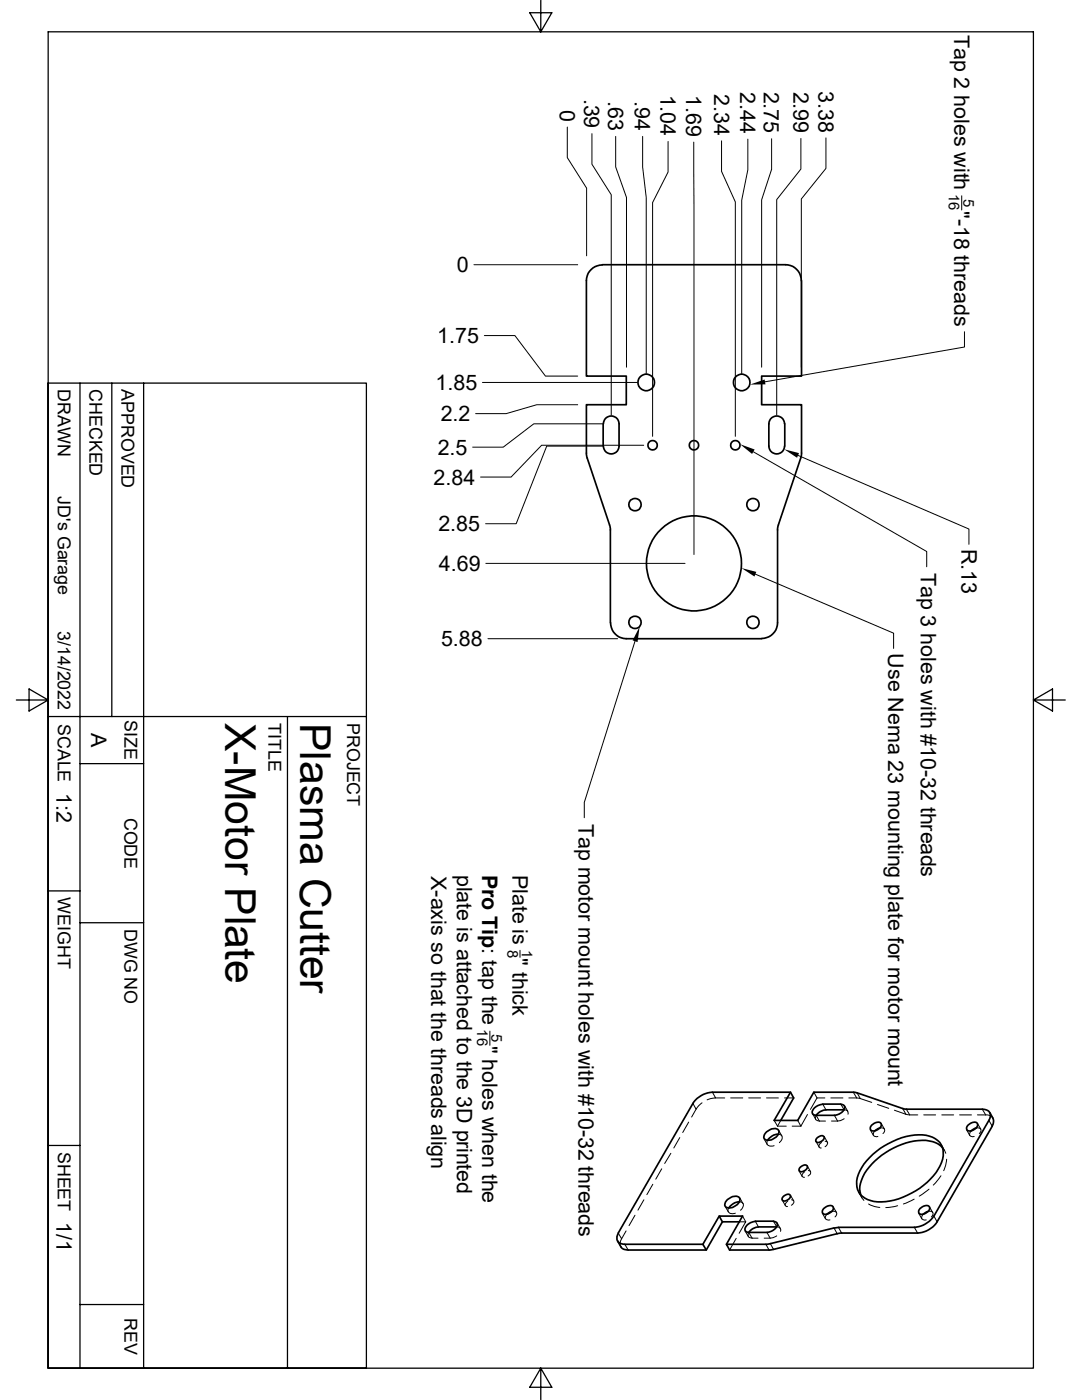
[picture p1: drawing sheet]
<svg xmlns="http://www.w3.org/2000/svg" width="216mm" height="279mm" viewBox="0 0 216 279" stroke-linecap="round" stroke-linejoin="round" font-family="sans-serif">
<g fill="none" stroke="#000" stroke-width=".34">
<path d="M120.2 52.8h36.6a3.2 3.2 0 0 1 3.1 3.2M120.2 52.9a3.2 3.2 0 0 0-3.2 3.1v19.1h8v5.7h-8l.1 10.4 4.7 14.3v18.8a3.2 3.2 0 0 0 3.2 3.2h27M159.9 56v19.1h-7.9v5.7h7.9v9.9l-.1 .7M120.7 83.6a1.57 1.57 0 0 1 1.8-.5 1.57 1.57 0 0 1 1 1.5v4.4a1.57 1.57 0 0 1-1.5 1.6 1.57 1.57 0 0 1-1.6-1.6v-4.4zM156.5 84.6a1.57 1.57 0 0 0-1.5-1.6 1.57 1.57 0 0 0-1.6 1.6v4.4a1.57 1.57 0 0 0 1.6 1.6 1.57 1.57 0 0 0 1.5-1.6M156.6 84.6v4.4M159.8 91.4l-4.6 14.1v18.8a3.2 3.2 0 0 1-3.2 3.1M157.7 218l-3.2 5.6h4.7l3.2-5.6h7.9M170.3 218l.7 .1 9.7 3.3h15.3M145.2 239.4a1.79 1.79 0 0 1 2.4-.3l.1 .2a2.2 2.2 0 0 1-2.8 1.6 1.04 1.04 0 0 1 .3-1.5zM147.6 239.9a2.62 2.62 0 0 0-2.2 1.2M153 225.9a1.79 1.79 0 0 1 2.4-.3v.2a2.2 2.2 0 0 1-2.7 1.6 1.04 1.04 0 0 1 .3-1.5z"/>
<path d="M155.3 226.4a2.62 2.62 0 0 0-2.1 1.2M155.8 223.6l2.6-4.5-.7-1.1h-15.5a5 5 0 0 0-3.9 2.2l-14.9 25.9M156.4 238.7l.5-.3a.52 .52 0 0 1 .8 .2 .52 .52 0 0 1-.3 .7l-.5 .3a.52 .52 0 0 1-.8-.1 .52 .52 0 0 1 .3-.8zM159.8 232.9l.5-.3a.52 .52 0 0 1 .8 .1 .52 .52 0 0 1-.3 .8l-.5 .3a.52 .52 0 0 1-.8-.2 .52 .52 0 0 1 .3-.7zM163.1 227l.5-.3a.52 .52 0 0 1 .8 .2 .52 .52 0 0 1-.3 .7l-.5 .3a.52 .52 0 0 1-.8-.1 .52 .52 0 0 1 .3-.8zM164.2 220.3h3.6M167.8 220.4a.73 .73 0 0 1 .8 .5 .73 .73 0 0 1-.4 .8l-.8 .6-.6 .2-3.9 .1a.73 .73 0 0 1-.8-.5 .73 .73 0 0 1 .3-.9l.8-.6 .9-.2M168.4 221.5h-3.6a2.48 2.48 0 0 0-1.9 1.1M173.5 231a14.3 14.3 0 0 1 11.3-4.4 3.7 3.7 0 0 1 3.1 5.4 13.8 13.8 0 0 1-8.6 7.3 8.7 8.7 0 0 1-6.7-.2 3.9 3.9 0 0 1-1-5.4l.8-1.4zM173.9 224.6a1.35 1.35 0 0 1 1.9-.4 1.47 1.47 0 0 1-2 1.4l-.1-.6zM175.6 225.1l-1 .6M188 229a5.5 5.5 0 0 0-4.7-1.4 14.8 14.8 0 0 0-11.1 7.3l-.3 .6a4.1 4.1 0 0 0-.2 2.9"/>
<path d="M193.1 224.6a1.35 1.35 0 0 1 1.9-.4 1.47 1.47 0 0 1-2 1.4l-.1-.6zM194.8 225.1l-1 .6M196 221.4a1.36 1.36 0 0 1 1.5 .6 1.36 1.36 0 0 1-.2 1.6l-10.9 19.1M197.5 222l.6 1.1M198 224.7l-11 19.1a5 5 0 0 1-3.9 2.3h-15.4l-14 3.4h-8.1l-.7-1.2h8.1l13.4-3.2M198.1 223.2l.1 .7-.2 .8M123.2 247.6l.8 1.4 .4 .3 .9 .2M123.4 246.1a1.36 1.36 0 0 0-.2 1.6 1.36 1.36 0 0 0 1.5 .6h15.6M143.5 242.7l-3.2 5.6 .6 1.2M144.1 243.8l-.6-1.1h4.7l-3.3 5.6M147.5 243.8h-3.4l-3.2 5.7h-15.6M154.3 243.8a.73 .73 0 0 1 .8 .4 .73 .73 0 0 1-.3 .9l-.8 .6-.7 .2-3.9 .1"/>
<path d="M154.3 243.7l-3.6 .1a1.96 1.96 0 0 0-2 1.7l.1 .2a.59 .59 0 0 0 1-.2l.4-.3 1.1-.3h3.7M164.3 241.2a1.35 1.35 0 0 1 1.9-.3 1.47 1.47 0 0 1-1.9 1.3l-.2-.5zM166 241.8l-1 .5M167.3 245l-.9 .1M167.3 244.9h15.2M183.6 241.2a1.35 1.35 0 0 1 1.9-.3 1.47 1.47 0 0 1-2 1.3l-.2-.5zM185.2 241.8l-1 .5M186.3 242.7a5 5 0 0 1-3.9 2.2"/>
<circle cx="128.9" cy="76.3" r="1.64"/>
<circle cx="148" cy="76.3" r="1.64"/>
<circle cx="130.2" cy="88.9" r=".94"/>
<circle cx="138.5" cy="88.9" r=".94"/>
<circle cx="146.7" cy="88.9" r=".94"/>
<circle cx="126.7" cy="100.7" r="1.23"/>
<circle cx="138.5" cy="112.4" r="9.5"/>
<circle cx="150.2" cy="100.7" r="1.23"/>
<circle cx="126.7" cy="124.2" r="1.23"/>
<circle cx="150.2" cy="124.2" r="1.23"/>
</g>
<g fill="none" stroke="#000" stroke-width=".2">
<path d="M113.2 25.4v6.1l3.9 6v13.6M118.1 26.7v6.1l3.9 6.1v43.9M122.9 27.2v6.1l2.1 6.1v33.9M128.2 27.2v6.1l.7 6.1v35.1M133.3 28.2v6.1l-3.1 6.1v46.7M138.4 28.4l.1 82.3M144 28.1v6.1l2.7 6.1v46.8M149.2 27.8v6.1l-1.2 6.1v34.5M154 27.7v6.1l-2 6.1v33.4M159.8 27.6v6.1l-4.8 6.1v43M164.8 27.5v6.1l-4.9 6.1v33.6M191.9 39.1v2.8"/>
<path d="M94.6 52.8h20.7M96.3 76.3h30.9M96.6 67h6.1l6.1 8.1h6.5M192.4 66.2v3.1l-39.7 6.9M115.3 80.8h-8.2l-6.1 1.7h-6.1M120.2 84.6h-13.7l-6.1 4.6h-6.1M120.2 89h-11.1l-6.1 15.5h-6.1M128.4 88.9h-20.3l-6.1 6.3h-6.1M150.3 90.2l34.6 19.9v3M159.3 90.9l34 14.7v3M96.9 112.4h39.8M150.7 114.6l27.6 11.8v3"/>
<path d="M97.4 127.5h25.8M126.7 128l-10.1 32.1v3.1M103.8 189.7v1.4M97.7 205.8v2.8M142.2 218l.6 1.1-1.7 .4M142.8 219.1h1.8M145.8 219.1h2.4M149.4 219.1h2.4M153 219.1h2.3M156.5 219.1h1.9M162.4 218l.6 1.1M163 219.1h1.6"/>
<path d="M163 219.1l-1.3 2.3M165.8 219.1h2.4M169.4 219.1h1.5M170.3 218l.6 1.1M170.9 219.1l.8 .1M171 218.1l.7 1.1M171.7 219.2l2.2 .8M128.5 239.4l-1.2 2.1M130.3 236.3l-1.2 2.1M132 233.3l-1.1 2M133.9 230.2l-1.3 2M135.6 227l-1.1 2.1"/>
<path d="M137.4 223.9l-1.2 2.1M138.9 221.4l-.9 1.5M140.1 220.1l-1.2 1.3-.6-1.2M147.6 239.8a.72 .72 0 0 1 .7 .4 .72 .72 0 0 1-.1 .8l-.5 .5M147.6 239.1l.7 1.1M152.4 227.2l.7 1.2M153.1 227.6a.79 .79 0 0 0 .1 1 .79 .79 0 0 0 1 .1l.3-.1M154.5 223.6l.7 1.1M155.2 224.7h1.7M155.3 226.4a.77 .77 0 0 1 .8 .5 .77 .77 0 0 1-.4 .9l-.2 .2M155.4 225.6l.6 1.1M155.8 223.6l-.6 1.1"/>
<path d="M156.1 239.5l.6 1.1M157.2 239.7h-.1a.62 .62 0 0 0-.3 1l.3 .1M157.7 238.5l.7 1.1M157.9 239.4a.51 .51 0 0 1 .6 .5 .51 .51 0 0 1-.5 .6h-.1M158.1 224.7h1.7M159.2 223.6l.6 1.1M159.4 233.6l.7 1.2M160.6 233.8a.57 .57 0 0 0-.5 .5 .57 .57 0 0 0 .3 .6h.1M161.1 232.7l.6 1.1M161.1 222.4l-1.3 2.3M161.3 233.6a.51 .51 0 0 1 .5 .5 .51 .51 0 0 1-.4 .5l-.2 .1M162.1 222.2l.7 1.2"/>
<path d="M162.8 227.8l.6 1.1M162.9 222.6l.6 1.1a.69 .69 0 0 1-.7-.3 .69 .69 0 0 1 .1-.8zM163.5 223.7h1.2M163.9 228a.57 .57 0 0 0-.5 .5 .57 .57 0 0 0 .4 .6h.1M164.2 220.3l.6 1.2M164.5 226.8l.6 1.2M164.6 227.8a.47 .47 0 0 1 .6 .3 .47 .47 0 0 1-.3 .5l-.3 .3M165.9 223.7h1.2M166.5 222.6l.6 1.1M167.8 220.3l.6 1.2 .8 .3v.6M168.4 223.3l-.7 .3-.6 .1M168.5 220.7l.7 1.1"/>
<path d="M171.3 237.9l.7 1.1M171.7 238.4l.7 1.2M173.7 225.5l.6 1.1M174.6 225.7a.64 .64 0 0 0-.3 .9 .64 .64 0 0 0 .9 .2M175.1 220.4l2.2 .8M175.6 225.1a.64 .64 0 0 1 .9 .2 .64 .64 0 0 1-.3 .9M175.8 224.2l.7 1.1M178.5 221.6l2.3 .8M180.1 221.2l.7 1.2M180.8 222.4l.7 .1M180.8 221.4l.7 1.1M181.5 222.5h1.6"/>
<path d="M182.4 239.3l-2.1 1M184.3 222.5h2.4M185.4 237.3l-2 1.4M187.7 234.7l-1.5 1.8M187.8 228.4l.6 1.1M187.9 222.5h2.4M188 229l.7 1.2M188.9 231.4l-.2 1.2-.4 1M191.5 222.5h2.3M192.9 225.5l.6 1.1M193.8 225.7a.64 .64 0 0 0-.3 .9 .64 .64 0 0 0 .9 .2M194.8 225.1a.64 .64 0 0 1 .9 .2 .64 .64 0 0 1-.3 .9"/>
<path d="M195 222.5h1.7M195 224.2l.7 1.1M196 221.4l.7 1.1M196.7 222.5l1 .2 .4 .4M197.3 223.6l.7 1.1M124 247.2a1.61 1.61 0 0 0-.1 1.6M124.7 248.3l.6 1.2M124.9 245.7l-.9 1.5-.6-1.1M126.7 242.5l-1.2 2.1M144.7 240.7l.6 1.2M145.4 241.1a.86 .86 0 0 0 .2 1 .86 .86 0 0 0 1.1 0M146.9 247.1l-1.3 2.4"/>
<path d="M147.5 243.8h1.3l-1.3 2.3M148.2 242.7l.6 1.1M148.7 245.7l.6 1.1M149.4 246l.7 1.1a.69 .69 0 0 1-.8-.3 .69 .69 0 0 1 .1-.8zM150.1 247.1h1.2M150.7 243.7l.6 1.2M152.5 247.1h1.2M152.8 248.3l.7 1.2M153 246l.7 1.1M153.7 248.2l.6 1.1M154.3 243.7l.7 1.2 .6 .1 .2 .4-.1 .3M155 246.6l-.8 .4-.5 .1"/>
<path d="M155.1 244.1l.6 1.1M164.1 242.1l.6 1.1M165 242.3a.64 .64 0 0 0-.3 .9 .64 .64 0 0 0 .9 .3M166 241.8a.64 .64 0 0 1 .9 .2 .64 .64 0 0 1-.3 .9M166.2 240.8l.7 1.2M166.4 245.1l.6 1.1M167.3 244.9l.6 1.2M173.3 240.3l1.2 .5 1.1 .2M179.1 240.6l-2.4 .4M182.5 244.9l.6 1.2M183.3 242.1l.6 1.1M184.2 242.3a.64 .64 0 0 0-.3 .9 .64 .64 0 0 0 .9 .3"/>
<path d="M185.2 241.8a.64 .64 0 0 1 .9 .2 .64 .64 0 0 1-.3 .9M185.5 240.8l.6 1.2M186.4 242.7l.6 1.1"/>
</g>
<g fill="#000">
<circle cx="168.4" cy="221.5" r=".17"/>
<circle cx="155" cy="244.9" r=".17"/>
</g>
<g fill="none" stroke="#000" stroke-width=".25">
<path d="M9.6 6.4h196.6v266.6h-196.6zM107.9 0v6.4l2.2-3.9h-4.4l2.2 3.9M9.6 76.5h63.5v196.5h-63.5zM16 76.5v196.5M22.3 76.5v66.5M28.7 76.5v196.5M3.3 139.7h6.3l-3.8 2.2v-4.4l3.8 2.2M206.2 139.7l3.8-2.2v4.4l-3.8-2.2h6.4M9.6 143h63.5M16 152.4h12.7M57.4 143v130M9.6 177.8h6.4"/>
<path d="M16 184.1h12.7M9.6 228.6h6.4M16 260.3h12.7M107.9 273l-2.2 3.9h4.4l-2.2-3.9v6.4"/>
</g>
<path d="M149.6 76.8l3-1.1 .1 1zM147.7 88.6l2.9 1.1-.5 .9zM156.5 89.7l2.9 .7-.4 1zM148 113.4l2.9 .7-.4 1zM127.6 125.1l-.4 3-1-.3z" fill="#000"/>
<g font-size="8.5">
<text x="44.9" y="144.3" transform="rotate(90 44.9 144.3)">X-Motor Plate</text>
<text x="59.9" y="144.3" transform="rotate(90 59.9 144.3)">Plasma Cutter</text>
</g>
<g font-size="4.3">
<text x="190.4" y="6.9" transform="rotate(90 190.4 6.9)">Tap 2 holes with</text>
<text x="111.7" y="21.9" transform="rotate(90 111.7 21.9)">0</text>
<text x="116.6" y="19.7" transform="rotate(90 116.6 19.7)">.39</text>
<text x="121.4" y="20.2" transform="rotate(90 121.4 20.2)">.63</text>
<text x="126.7" y="20.2" transform="rotate(90 126.7 20.2)">.94</text>
<text x="131.8" y="18.9" transform="rotate(90 131.8 18.9)">1.04</text>
<text x="136.9" y="19" transform="rotate(90 136.9 19)">1.69</text>
<text x="142.5" y="18.8" transform="rotate(90 142.5 18.8)">2.34</text>
<text x="147.7" y="18.4" transform="rotate(90 147.7 18.4)">2.44</text>
<text x="152.4" y="18.3" transform="rotate(90 152.4 18.3)">2.75</text>
<text x="158.3" y="18.3" transform="rotate(90 158.3 18.3)">2.99</text>
<text x="163.3" y="18.2" transform="rotate(90 163.3 18.2)">3.38</text>
<text x="190.4" y="42.1" transform="rotate(90 190.4 42.1)">&quot;-18 threads</text>
<text x="91.1" y="54.4">0</text>
<text x="87.2" y="68.5">1.75</text>
<text x="86.9" y="77.9">1.85</text>
<text x="88" y="84.1">2.2</text>
<text x="87.3" y="90.7">2.5</text>
<text x="86.5" y="96.7">2.84</text>
<text x="87.5" y="106">2.85</text>
<text x="87.6" y="114">4.69</text>
<text x="191.9" y="109.6" transform="rotate(90 191.9 109.6)">R.13</text>
<text x="183.8" y="114.3" transform="rotate(90 183.8 114.3)">Tap 3 holes with #10-32 threads</text>
<text x="88" y="128.9">5.88</text>
<text x="177.2" y="130.4" transform="rotate(90 177.2 130.4)">Use Nema 23 mounting plate for motor mount</text>
<text x="18.2" y="146.3" transform="rotate(90 18.2 146.3)">A</text>
<text x="11.3" y="158.2" transform="rotate(90 11.3 158.2)">1:2</text>
<text x="115.4" y="164.4" transform="rotate(90 115.4 164.4)">Tap motor mount holes with #10-32 threads</text>
<text x="86.1" y="174.8" transform="rotate(90 86.1 174.8)">X-axis so that the threads align</text>
<text x="91.1" y="174.6" transform="rotate(90 91.1 174.6)">plate is attached to the 3D printed</text>
<text x="96.2" y="174.5" transform="rotate(90 96.2 174.5)">Pro Tip: tap the</text>
<text x="102.2" y="174.5" transform="rotate(90 102.2 174.5)">Plate is &quot; thick</text>
<text x="96.2" y="208.7" transform="rotate(90 96.2 208.7)">&quot; holes when the</text>
<text x="11.3" y="243.8" transform="rotate(90 11.3 243.8)">1/1</text>
</g>
<g font-size="3.6">
<text x="11.5" y="77.7" transform="rotate(90 11.5 77.7)">DRAWN</text>
<text x="17.9" y="77.7" transform="rotate(90 17.9 77.7)">CHECKED</text>
<text x="24.2" y="77.7" transform="rotate(90 24.2 77.7)">APPROVED</text>
<text x="11.5" y="99" transform="rotate(90 11.5 99)">JD's Garage</text>
<text x="11.5" y="125.9" transform="rotate(90 11.5 125.9)">3/14/2022</text>
<text x="24.9" y="143.8" transform="rotate(90 24.9 143.8)">SIZE</text>
<text x="11.5" y="144.5" transform="rotate(90 11.5 144.5)">SCALE</text>
<text x="53.6" y="144.3" transform="rotate(90 53.6 144.3)">TITLE</text>
<text x="69.3" y="144.3" transform="rotate(90 69.3 144.3)">PROJECT</text>
<text x="24.9" y="163.2" transform="rotate(90 24.9 163.2)">CODE</text>
<text x="11.5" y="179.1" transform="rotate(90 11.5 179.1)">WEIGHT</text>
<text x="24.9" y="185.4" transform="rotate(90 24.9 185.4)">DWG NO</text>
<text x="11.5" y="229.9" transform="rotate(90 11.5 229.9)">SHEET</text>
<text x="24.9" y="263" transform="rotate(90 24.9 263)">REV</text>
</g>
<g font-size="3">
<text x="189.4" y="38.7" transform="rotate(90 189.4 38.7)">16</text>
<text x="192.2" y="39.7" transform="rotate(90 192.2 39.7)">5</text>
<text x="101.3" y="189.5" transform="rotate(90 101.3 189.5)">8</text>
<text x="104.1" y="189.7" transform="rotate(90 104.1 189.7)">1</text>
<text x="95.2" y="205.4" transform="rotate(90 95.2 205.4)">16</text>
<text x="98.1" y="206.4" transform="rotate(90 98.1 206.4)">5</text>
</g>
</svg>
